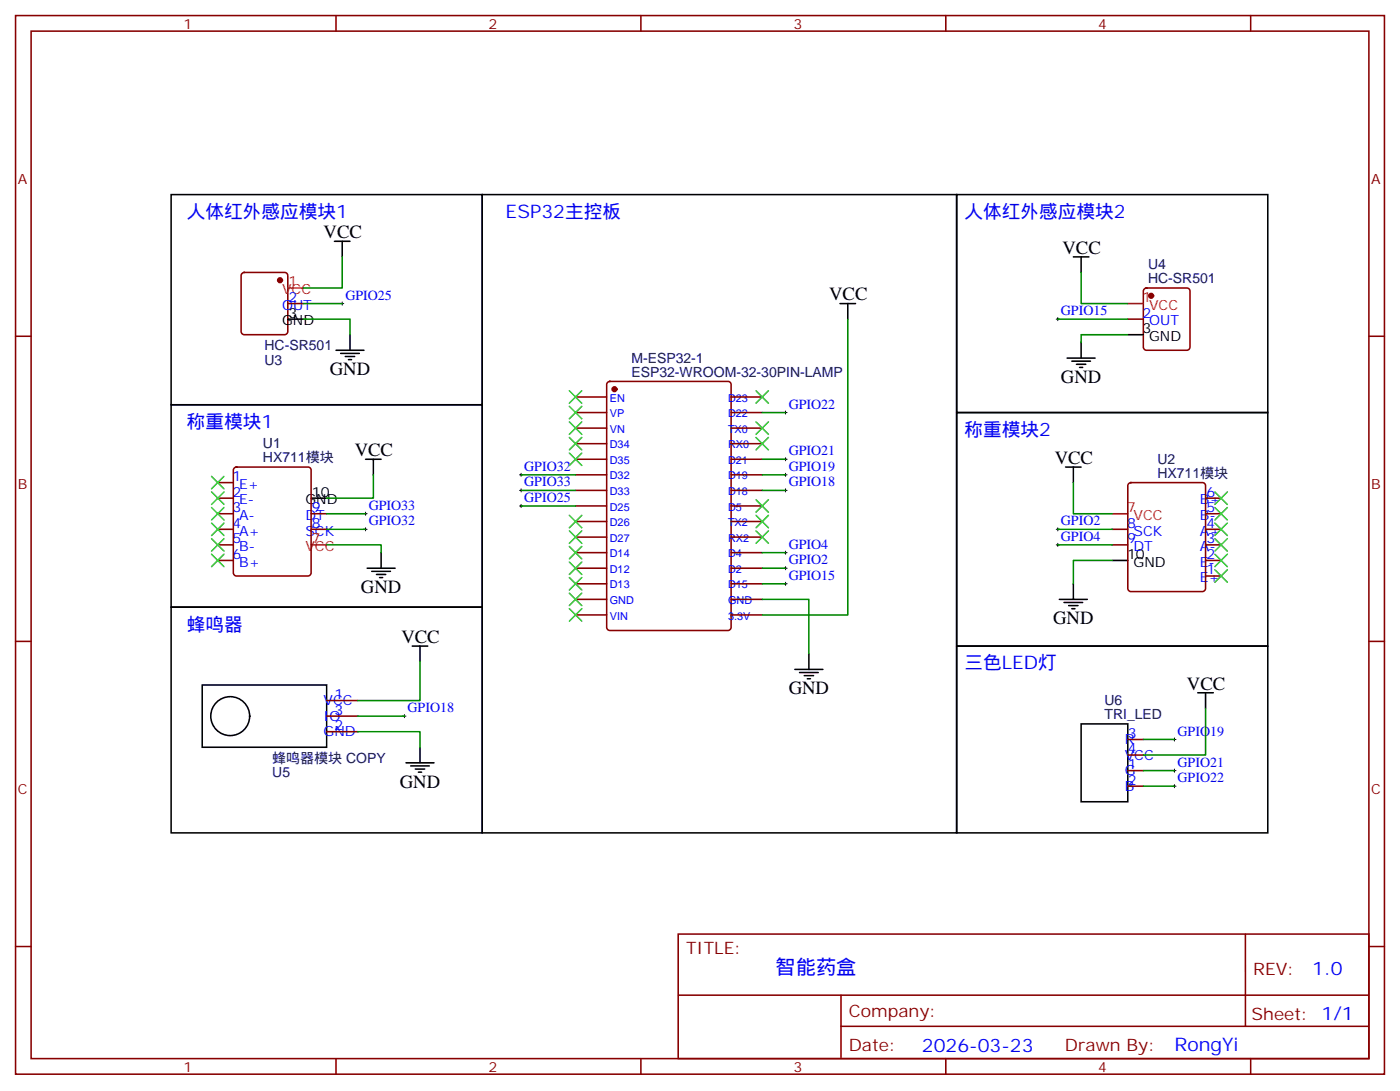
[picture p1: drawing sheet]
<svg xmlns="http://www.w3.org/2000/svg" width="317mm" height="247mm" viewBox="0 0 317 247" stroke-linecap="round" stroke-linejoin="round" font-family="sans-serif">
<g fill="none" stroke="#870000" stroke-width=".35">
<path d="M3.5 3.5h310.5v239.9h-310.5zM7.1 7.1h303.3v232.8h-303.3zM76.2 3.5v3.6M145.3 3.5v3.6M214.5 3.5v3.6M283.6 3.5v3.6M3.5 76.2h3.6M54.9 61.9l.5-.2h9.2a.71 .71 0 0 1 .7 .7v12.7a.76 .76 0 0 1-.7 .7h-9.2a.76 .76 0 0 1-.7-.7v-12.7zM65.3 68.8h3.5M255.8 72.3h3.5M259.5 65.5l.5-.2h9.2a.71 .71 0 0 1 .7 .7v12.7a.76 .76 0 0 1-.7 .7h-9.2a.76 .76 0 0 1-.7-.7v-12.7zM310.4 76.2h3.6"/>
<path d="M130.5 97h7.1M130.5 93.5h7.1M130.5 90h7.1M137.8 86.6l.5-.2h26.8a.71 .71 0 0 1 .7 .7v55.1a.76 .76 0 0 1-.7 .7h-26.8a.76 .76 0 0 1-.7-.7v-55.1zM165.8 97h7.1M165.8 93.5h7.1M165.8 90h7.1M49.4 119.9h3.5M49.4 116.4h3.5M49.4 112.9h3.5M49.4 109.4h3.5M53.2 106l.4-.2h16.2a.71 .71 0 0 1 .8 .7v23.3a.76 .76 0 0 1-.8 .7h-16.2a.76 .76 0 0 1-.7-.7v-23.3z"/>
<path d="M70.6 119.9h3.5M70.6 116.4h3.5M130.5 118.2h7.1M130.5 114.7h7.1M130.5 111.1h7.1M130.5 107.6h7.1M130.5 104.1h7.1M130.5 100.5h7.1M165.8 118.2h7.1M165.8 114.7h7.1M165.8 111.1h7.1M165.8 107.6h7.1"/>
<path d="M165.8 104.1h7.1M165.8 100.5h7.1M252.2 119.9h3.6M256 109.6l.5-.2h16.2a.71 .71 0 0 1 .7 .7v23.2a.76 .76 0 0 1-.7 .8h-16.2a.76 .76 0 0 1-.7-.8v-23.2zM273.4 119.9h3.5M273.4 116.4h3.5M273.4 112.9h3.5M49.4 127h3.5M49.4 123.5h3.5M130.5 139.3h7.1M130.5 135.8h7.1M130.5 132.3h7.1"/>
<path d="M130.5 128.8h7.1M130.5 125.2h7.1M130.5 121.7h7.1M165.8 139.3h7.1M165.8 135.8h7.1M165.8 132.3h7.1M165.8 128.8h7.1M165.8 125.2h7.1M165.8 121.7h7.1M252.2 123.5h3.6M273.4 127h3.5M273.4 123.5h3.5"/>
<path d="M273.4 130.5h3.5M3.5 145.3h3.6M74.1 158.7h7M310.4 145.3h3.6M74.1 162.3h7M74.1 165.8h7M255.8 167.6h3.5M255.8 171.1h3.5M255.8 174.6h3.5M255.8 178.2h3.5M3.5 214.5h3.6M153.8 211.7h156.6v28.2h-156.6z"/>
<path d="M282.4 211.7v20.9M310.4 214.5h3.6M76.2 239.9v3.5M145.3 239.9v3.5M153.8 225.5h156.5M190.7 232.6h119.6M190.7 225.5v14.1M214.5 239.9v3.5M283.6 239.9v3.5"/>
</g>
<g fill="#870000" stroke="#870000" stroke-width=".35">
<circle cx="139.3" cy="88.2" r=".53"/>
<circle cx="63.5" cy="63.5" r=".53"/>
<circle cx="261.1" cy="67" r=".53"/>
</g>
<g fill="none" stroke="#000" stroke-width=".35">
<path d="M38.8 44.1h70.6v47.6h-70.6zM75.8 54.7h3.6M77.6 54.7v3.5M109.4 44.1h107.6v144.6h-107.6zM217 44.1h70.5v49.4h-70.5zM243.4 58.2h3.5M245.2 58.2v3.5M65.3 72.3h3.5M76.2 79.4h6.3M79.4 75.8v3.6M190.5 68.8h3.5M192.3 68.8v3.5"/>
<path d="M245.2 77.6v3.5M255.8 75.8h3.5M38.8 91.7h70.6v45.9h-70.6zM77.3 80.1h4.2M78.3 80.8h2.1M79 81.5h.7M217 93.5h70.5v52.9h-70.5zM242 81.1h6.4M243.1 81.8h4.2M244.1 82.6h2.1M244.8 83.3h.7M70.6 112.9h3.5"/>
<path d="M82.9 104.1h3.5M84.7 104.1v3.5M241.7 105.8h3.5M243.4 105.8v3.6M38.8 137.6h70.6v51.1h-70.6zM83.3 128.8h6.3M84.3 129.5h4.2M85.4 130.2h2.1M86.1 130.9h.7M86.4 125.2v3.6M240.2 135.8h6.4M241.3 136.5h4.2"/>
<path d="M242.4 137.2h2.1M243.1 137.9h.7M243.4 132.3v3.5M252.2 127h3.6M45.9 155.2h28.2v14.1h-28.2zM93.5 146.4h3.5M95.2 146.4v3.5M180.3 151.7h6.3M181.3 152.4h4.3M182.4 153.1h2.1M183.1 153.8h.7M183.4 148.2v3.5"/>
<path d="M217 146.4h70.5v42.3h-70.5zM271.6 157h3.6M273.4 157v3.5M92.1 172.9h6.3M93.1 173.6h4.3M94.2 174.3h2.1M94.9 175h.7M95.2 169.3v3.6M245.2 164h10.6v17.7h-10.6z"/>
<circle cx="52.2" cy="162.3" r="4.4"/>
</g>
<path d="M65.3 65.3h3.5M255.8 68.8h3.5M252.2 116.4h3.6M70.6 123.5h3.5" fill="none" stroke="#f00" stroke-width=".35"/>
<g fill="none" stroke="#3c3" stroke-width=".35">
<path d="M129.1 88.5l2.8 2.9M129.1 92.1l2.8 2.8M129.1 95.6l2.8 2.8M129.1 99.1l2.8 2.9M131.9 88.5l-2.8 2.9M131.9 92.1l-2.8 2.8M131.9 95.6l-2.8 2.8M131.9 99.1l-2.8 2.9M171.4 95.6l2.9 2.8M171.4 99.1l2.9 2.9M171.4 88.5l2.9 2.9M174.3 95.6l-2.9 2.8"/>
<path d="M174.3 99.1l-2.9 2.9M174.3 88.5l-2.9 2.9M48 107.9l2.8 2.9M48 111.5l2.8 2.8M48 115l2.8 2.8M48 118.5l2.8 2.9M50.8 107.9l-2.8 2.9M50.8 111.5l-2.8 2.8M50.8 115l-2.8 2.8M50.8 118.5l-2.8 2.9M129.1 102.7l2.8 2.8M129.1 116.8l2.8 2.8"/>
<path d="M131.9 102.7l-2.8 2.8M131.9 116.8l-2.8 2.8M171.4 116.8l2.9 2.8M171.4 113.2l2.9 2.9M174.3 116.8l-2.9 2.8M174.3 113.2l-2.9 2.9M275.5 111.5l2.8 2.8M275.5 115l2.8 2.8M275.5 118.5l2.8 2.9M278.3 111.5l-2.8 2.8M278.3 115l-2.8 2.8M278.3 118.5l-2.8 2.9"/>
<path d="M48 122.1l2.8 2.8M48 125.6l2.8 2.8M50.8 122.1l-2.8 2.8M50.8 125.6l-2.8 2.8M129.1 123.8l2.8 2.8M129.1 127.4l2.8 2.8M129.1 130.9l2.8 2.8M129.1 134.4l2.8 2.8M129.1 137.9l2.8 2.9M129.1 120.3l2.8 2.8M131.9 137.9l-2.8 2.9M131.9 123.8l-2.8 2.8"/>
<path d="M131.9 127.4l-2.8 2.8M131.9 130.9l-2.8 2.8M131.9 134.4l-2.8 2.8M131.9 120.3l-2.8 2.8M171.4 120.3l2.9 2.8M174.3 120.3l-2.9 2.8M275.5 122.1l2.8 2.8M275.5 125.6l2.8 2.8M275.5 129.1l2.8 2.8M278.3 122.1l-2.8 2.8M278.3 125.6l-2.8 2.8M278.3 129.1l-2.8 2.8"/>
</g>
<g fill="none" stroke="#000" stroke-width=".23">
<path d="M77.3 68.8h.7M77.6 68.4v.7M239.5 72.3h.7M239.9 72v.7M177.8 93.5h.7M178.2 93.1v.7M82.5 119.9h.8M82.5 116.4h.8M82.9 116.1v.7M82.9 119.6v.7M117.8 111.1h.7M117.8 107.6h.7"/>
<path d="M117.8 114.7h.7M118.2 107.2v.7M118.2 110.8v.7M118.2 114.3v.7M177.8 111.1h.7M177.8 107.6h.7M177.8 104.1h.7M178.2 103.7v.7M178.2 107.2v.7M178.2 110.8v.7M239.5 119.9h.7M239.9 119.6v.7"/>
<path d="M177.8 132.3h.7M177.8 125.2h.7M177.8 128.8h.7M178.2 124.9v.7M178.2 128.4v.7M178.2 131.9v.7M239.5 123.5h.7M239.9 123.1v.7M91.4 162.3h.7M91.7 161.9v.7M266 167.6h.7M266 174.6h.7"/>
<path d="M266 178.2h.7M266.3 167.2v.7M266.3 174.3v.7M266.3 177.8v.7"/>
</g>
<g fill="none" stroke="#008700" stroke-width=".35">
<path d="M77.6 58.2v7.1h-8.8M68.8 72.3h10.6v3.5M68.8 68.8h8.8M192.3 72.3v67h-19.4M239.9 72.3h15.9M245.2 61.7v7.1h10.6M255.8 75.8h-10.6v1.8M172.9 93.5h5.3M74.1 119.9h8.8M74.1 116.4h8.8M84.7 107.6v5.3h-10.6M118.2 111.1h12.3"/>
<path d="M118.2 107.6h12.3M118.2 114.7h12.3M172.9 111.1h5.3M172.9 107.6h5.3M172.9 104.1h5.3M239.9 119.9h12.3M243.4 109.4v7h8.8M74.1 123.5h12.3v1.7M172.9 135.8h10.5v12.4M172.9 132.3h5.3M172.9 128.8h5.3M172.9 125.2h5.3"/>
<path d="M239.9 123.5h12.3M252.2 127h-8.8v5.3M95.2 149.9v8.8h-14.1M81.1 165.8h14.1v3.5M81.1 162.3h10.6M259.3 167.6h7M259.3 174.6h7M259.3 178.2h7M273.4 160.5v10.6h-14.1"/>
</g>
<text font-size="4.6" fill="#00f" x="175.9" y="220.7">智能药盒</text>
<g font-size="4.2" fill="#00f">
<text x="42.3" y="49.4">人体红外感应模块1</text>
<text x="114.7" y="49.4">ESP32主控板</text>
<text x="218.7" y="49.4">人体红外感应模块2</text>
<text x="42.3" y="97">称重模块1</text>
<text x="218.7" y="98.8">称重模块2</text>
<text x="42.3" y="142.9">蜂鸣器</text>
<text x="218.7" y="151.7">三色LED灯</text>
<text x="297.6" y="220.9">1.0</text>
<text x="209.1" y="238.3">2026-03-23</text>
<text x="266.3" y="238.1">RongYi</text>
</g>
<g font-size="4.2">
<text x="73.4" y="54">VCC</text>
<text x="240.9" y="57.5">VCC</text>
<text x="188" y="68.1">VCC</text>
<text x="74.8" y="85">GND</text>
<text x="240.6" y="86.8">GND</text>
<text x="80.4" y="103.4">VCC</text>
<text x="239.2" y="105.1">VCC</text>
<text x="81.8" y="134.4">GND</text>
<text x="238.8" y="141.5">GND</text>
<text x="91" y="145.7">VCC</text>
<text x="178.9" y="157.3">GND</text>
<text x="269.2" y="156.3">VCC</text>
<text x="90.7" y="178.5">GND</text>
</g>
<g font-size="3.9" fill="#800">
<text x="155.6" y="216.3">TITLE:</text>
<text x="284.2" y="220.9">REV:</text>
<text x="192.5" y="230.5">Company:</text>
<text x="283.9" y="231.1">Sheet: 1/1</text>
<text x="192.5" y="238.1">Date:</text>
<text x="241.5" y="238.2">Drawn By:</text>
</g>
<g font-size="3.2" fill="#800">
<text x="41.6" y="6.5">1</text>
<text x="110.8" y="6.5">2</text>
<text x="179.9" y="6.5">3</text>
<text x="249.1" y="6.5">4</text>
<text x="4.1" y="41.6">A</text>
<text x="311" y="41.6">A</text>
<text x="4.1" y="110.8">B</text>
<text x="311" y="110.8">B</text>
<text x="4.1" y="179.9">C</text>
<text x="311" y="179.9">C</text>
<text x="41.6" y="242.9">1</text>
<text x="110.8" y="242.9">2</text>
<text x="179.9" y="242.9">3</text>
<text x="249.1" y="242.9">4</text>
</g>
<g font-size="3.2" fill="#f00">
<text x="65.4" y="64.9">1</text>
<text x="64" y="66.7">VCC</text>
<text x="259.1" y="68.4">1</text>
<text x="260.6" y="70.2">VCC</text>
<text x="255.6" y="116.1">7</text>
<text x="257.1" y="117.8">VCC</text>
<text x="69.3" y="124.9">VCC</text>
<text x="70.7" y="123.1">7</text>
</g>
<g font-size="3.2" fill="#000080">
<text x="260.4" y="64.2">HC-SR501</text>
<text x="260.4" y="61">U4</text>
<text x="60" y="79.4">HC-SR501</text>
<text x="60" y="82.6">U3</text>
<text x="143.2" y="82.2">M-ESP32-1</text>
<text x="143.2" y="85.4">ESP32-WROOM-32-30PIN-LAMP</text>
<text x="59.6" y="101.6">U1</text>
<text x="59.6" y="104.8">HX711模块</text>
<text x="262.5" y="105.1">U2</text>
<text x="262.5" y="108.3">HX711模块</text>
<text x="250.5" y="159.8">U6</text>
<text x="250.5" y="163">TRI_LED</text>
<text x="61.8" y="172.9">蜂鸣器模块 COPY</text>
<text x="61.8" y="176">U5</text>
</g>
<g font-size="3.2" fill="#00f">
<text x="64" y="70.2">OUT</text>
<text x="65.4" y="68.4">2</text>
<text x="78.3" y="67.9">GPIO25</text>
<text x="240.6" y="71.4">GPIO15</text>
<text x="259.1" y="72">2</text>
<text x="260.6" y="73.7">OUT</text>
<text x="178.9" y="92.6">GPIO22</text>
<text x="118.9" y="106.7">GPIO32</text>
<text x="178.9" y="106.7">GPIO19</text>
<text x="178.9" y="103.2">GPIO21</text>
<text x="52.7" y="112.5">2</text>
<text x="52.7" y="109">1</text>
<text x="54.2" y="110.8">E+</text>
<text x="118.9" y="110.2">GPIO33</text>
<text x="118.9" y="113.8">GPIO25</text>
<text x="178.9" y="110.2">GPIO18</text>
<text x="273.6" y="112.5">6</text>
<text x="52.7" y="119.6">4</text>
<text x="52.7" y="116.1">3</text>
<text x="54.2" y="117.8">A-</text>
<text x="54.2" y="114.3">E-</text>
<text x="69.3" y="117.8">DT</text>
<text x="70.7" y="116.1">9</text>
<text x="70.7" y="119.6">8</text>
<text x="83.6" y="115.5">GPIO33</text>
<text x="83.6" y="119.1">GPIO32</text>
<text x="240.6" y="119.1">GPIO2</text>
<text x="255.6" y="119.6">8</text>
<text x="272.1" y="114.3">B+</text>
<text x="272.1" y="117.8">B-</text>
<text x="273.6" y="116.1">5</text>
<text x="273.6" y="119.6">4</text>
<text x="52.7" y="123.1">5</text>
<text x="54.2" y="124.9">B-</text>
<text x="54.2" y="121.4">A+</text>
<text x="69.3" y="121.4">SCK</text>
<text x="178.9" y="124.4">GPIO4</text>
<text x="240.6" y="122.6">GPIO4</text>
<text x="255.6" y="123.1">9</text>
<text x="257.1" y="124.9">DT</text>
<text x="257.1" y="121.4">SCK</text>
<text x="272.1" y="121.4">A+</text>
<text x="272.1" y="124.9">A-</text>
<text x="273.6" y="123.1">3</text>
<text x="52.7" y="126.6">6</text>
<text x="54.2" y="128.4">B+</text>
<text x="178.9" y="131.4">GPIO15</text>
<text x="178.9" y="127.9">GPIO2</text>
<text x="272.1" y="128.4">E-</text>
<text x="272.1" y="131.9">E+</text>
<text x="273.6" y="126.6">2</text>
<text x="273.6" y="130.2">1</text>
<text x="73.4" y="159.8">VCC</text>
<text x="75.8" y="158.4">1</text>
<text x="75.8" y="161.9">3</text>
<text x="92.4" y="161.4">GPIO18</text>
<text x="73.4" y="163.3">IO</text>
<text x="73.4" y="166.9">GND</text>
<text x="75.8" y="165.5">2</text>
<text x="255.8" y="167.2">3</text>
<text x="267.1" y="166.7">GPIO19</text>
<text x="255.1" y="168.6">R</text>
<text x="255.1" y="172.2">VCC</text>
<text x="255.8" y="170.7">4</text>
<text x="267.1" y="173.7">GPIO21</text>
<text x="255.1" y="175.7">G</text>
<text x="255.1" y="179.2">B</text>
<text x="255.8" y="174.3">1</text>
<text x="255.8" y="177.8">2</text>
<text x="267.1" y="177.3">GPIO22</text>
</g>
<g font-size="3.2">
<text x="65.4" y="72">3</text>
<text x="64" y="73.7">GND</text>
<text x="259.1" y="75.5">3</text>
<text x="260.6" y="77.3">GND</text>
<text x="70.7" y="112.5">10</text>
<text x="69.3" y="114.3">GND</text>
<text x="255.6" y="126.6">10</text>
<text x="257.1" y="128.4">GND</text>
</g>
<g font-size="2.5" fill="#00f">
<text x="138.3" y="91">EN</text>
<text x="138.3" y="94.5">VP</text>
<text x="165.1" y="94.5">D22</text>
<text x="165.1" y="91">D23</text>
<text x="138.3" y="98.1">VN</text>
<text x="138.3" y="101.6">D34</text>
<text x="165.1" y="101.6">RX0</text>
<text x="165.1" y="98.1">TX0</text>
<text x="138.3" y="105.1">D35</text>
<text x="165.1" y="105.1">D21</text>
<text x="138.3" y="108.7">D32</text>
<text x="138.3" y="112.2">D33</text>
<text x="165.1" y="112.2">D18</text>
<text x="165.1" y="108.7">D19</text>
<text x="138.3" y="115.7">D25</text>
<text x="138.3" y="119.2">D26</text>
<text x="165.1" y="119.2">TX2</text>
<text x="165.1" y="115.7">D5</text>
<text x="138.3" y="122.8">D27</text>
<text x="165.1" y="122.8">RX2</text>
<text x="138.3" y="126.3">D14</text>
<text x="138.3" y="129.8">D12</text>
<text x="165.1" y="129.8">D2</text>
<text x="165.1" y="126.3">D4</text>
<text x="138.3" y="133.3">D13</text>
<text x="138.3" y="136.9">GND</text>
<text x="165.1" y="136.9">GND</text>
<text x="165.1" y="133.3">D15</text>
<text x="138.3" y="140.4">VIN</text>
<text x="165.1" y="140.4">3.3V</text>
</g>
</svg>
